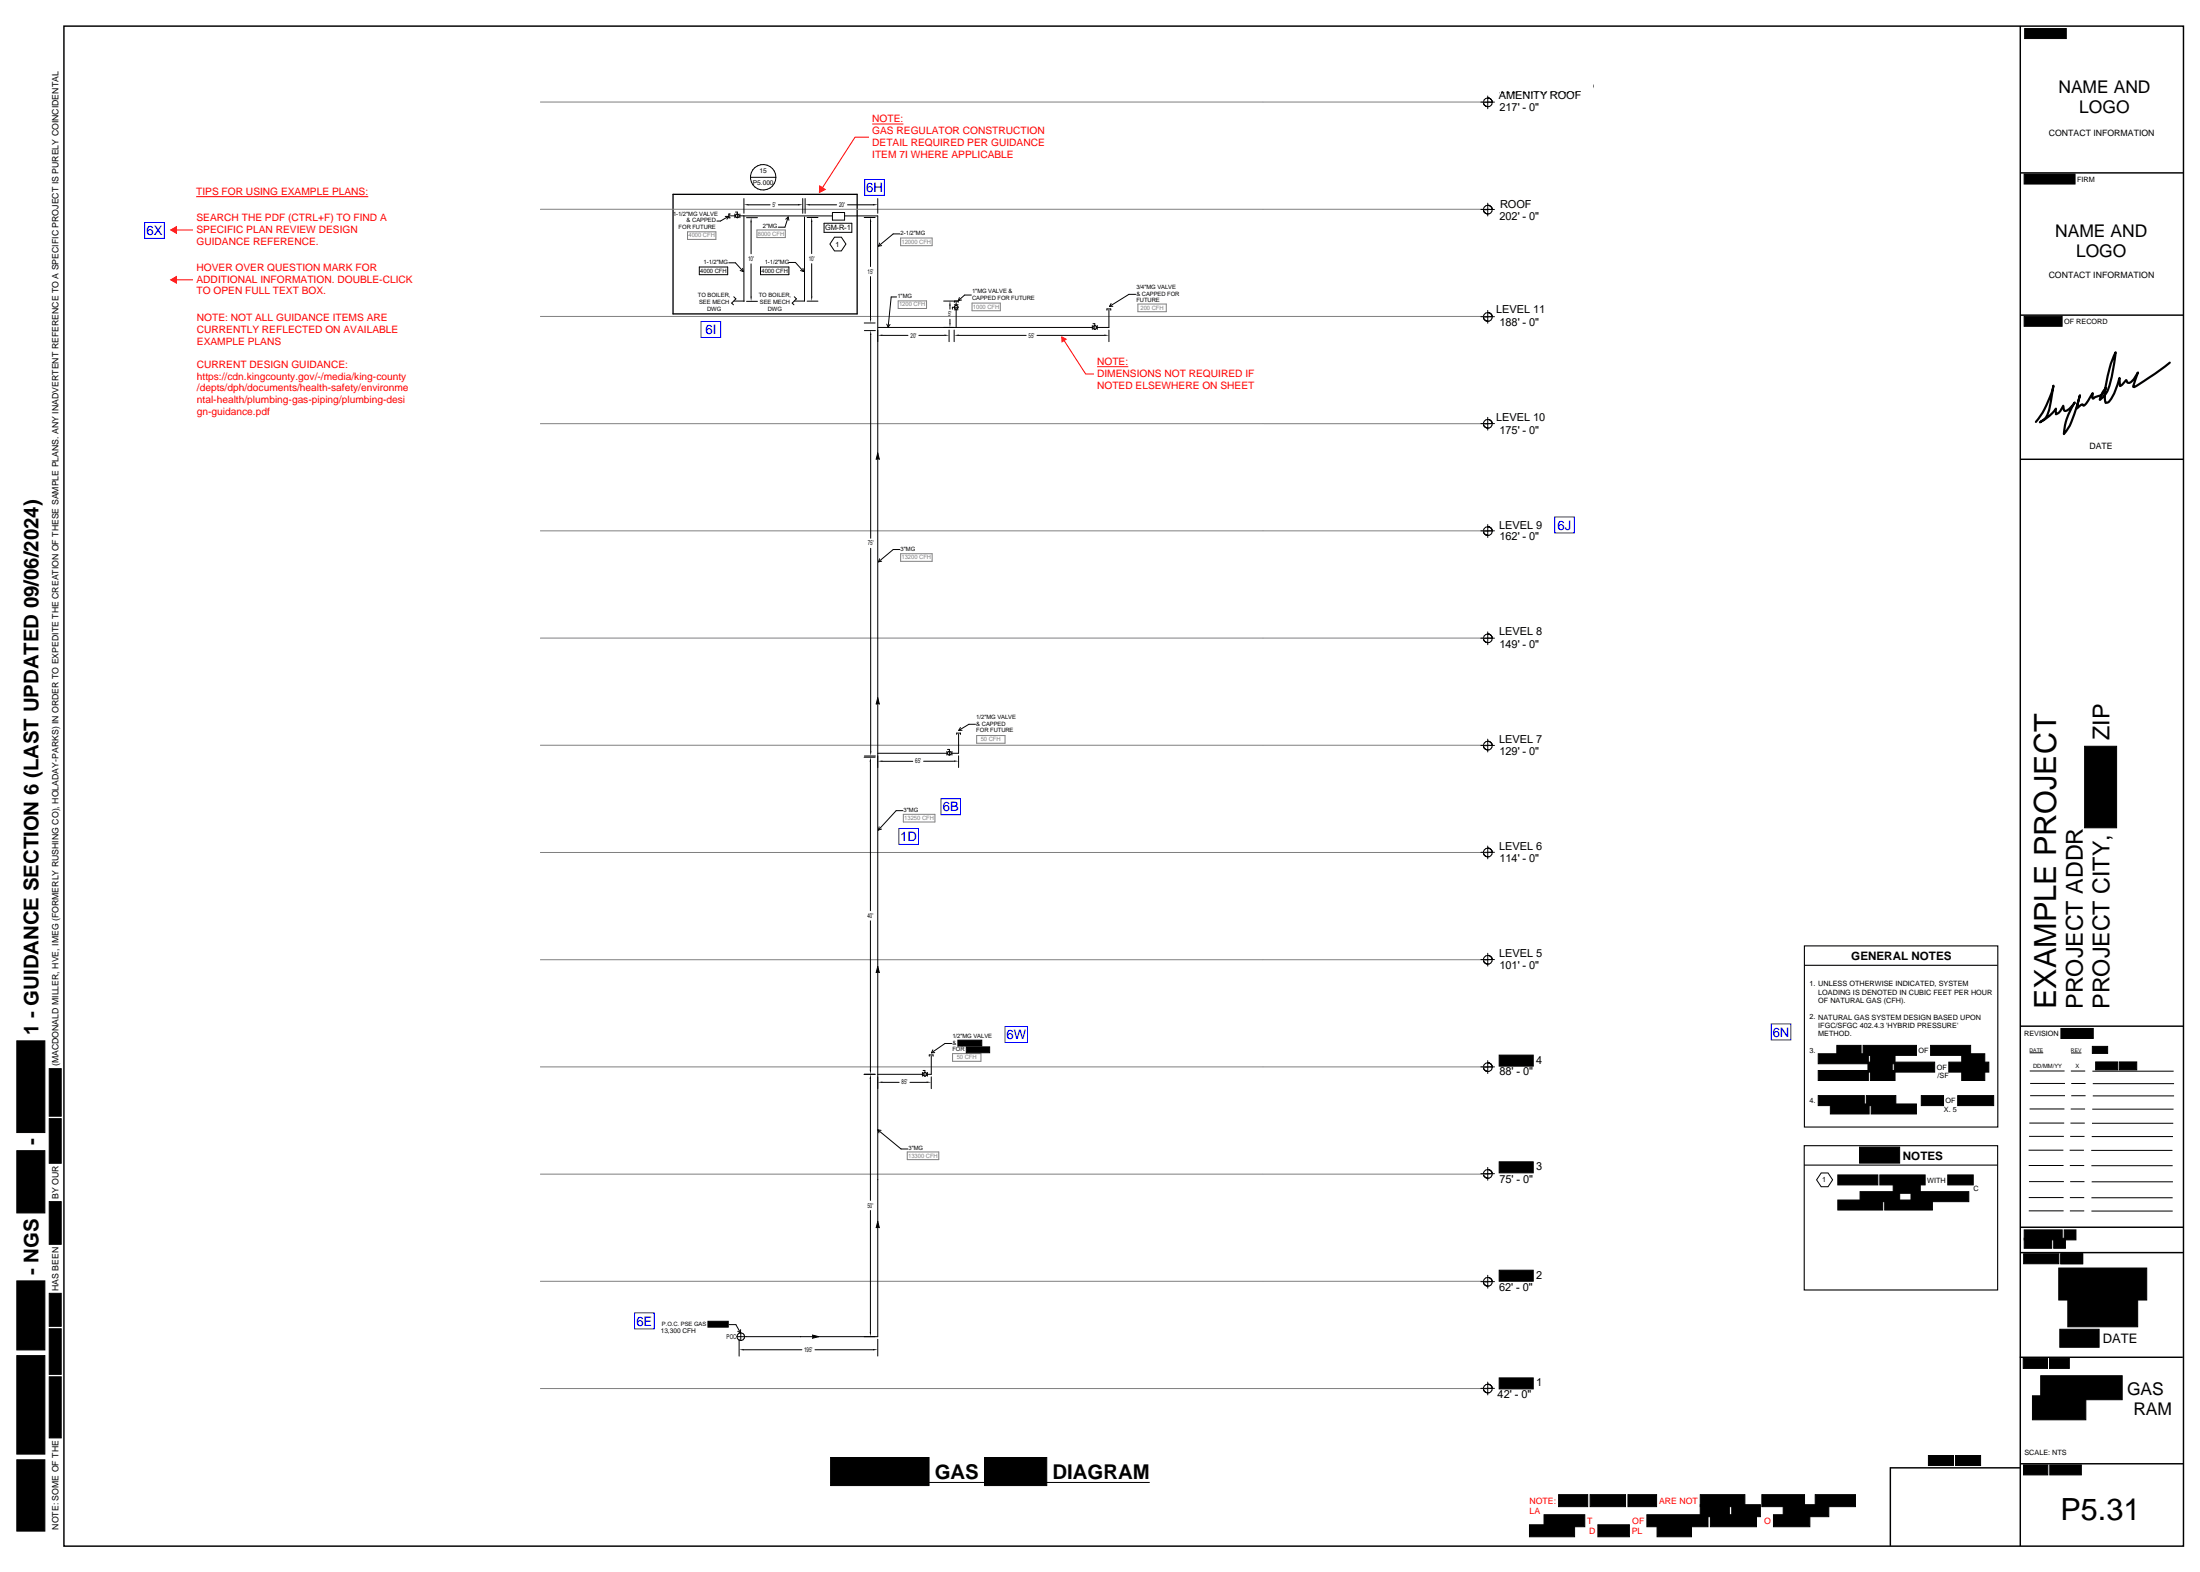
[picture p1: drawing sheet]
<svg xmlns="http://www.w3.org/2000/svg" width="1067mm" height="762mm" viewBox="0 0 1067 762" stroke-linecap="round" stroke-linejoin="round" font-family="sans-serif">
<g fill="#000">
<path d="M361 99h2v1h-2zM387 99h2v1h-2zM390 99h3v1h-3zM423 99h3v1h-3zM364 106h1v2h-1zM393 105h1v3h-1zM422 105v3zM364 144h1v2h-1zM393 144h1v2h-1zM422 154v3zM460 146h1v2h-1zM460 156h1v3h-1z"/>
<path d="M422 160h1v3h-1zM426 162h2v1h-2zM458 162h2v1h-2zM463 162h2v1h-2zM535 162h3v1h-3zM425 220h1v3h-1zM425 338h1v3h-1zM422 367v2zM422 364h1v2h-1zM426 369h2h-2zM463 369h2h-2zM425 468h1v3h-1z"/>
<path d="M422 521v2zM422 518v3zM426 524h2v1h-2zM449 524h3v1h-3zM425 592h1v3h-1zM358 654h3v1h-3zM394 647h3v2h-3zM422 646v2zM423 654h3v1h-3z"/>
</g>
<g fill="none" stroke="#000" stroke-width=".48">
<path d="M718 49h7M719 50h.1M719 50l1 1M720 51l2 1M720 51l1 1M721 52h.1M721 52h1M721 48h1M721 47v6M722 48h.1M722 48a2.1 2.1 0 0 0-3 2M722 48h1l1 2"/>
<path d="M722 48h1M723 48h.1M723 48l1 2M724 50l-1 1-1 1M724 50h-5M727 45h1M728 45h1M731 45h1M733 45h1M735 45h1M739 45h1M741 45h1"/>
<path d="M743 45h.1M745 45h.1M747 45h1M749 45h1M752 45h1M754 45h1M756 45h1M758 45h1M760 45h1M763 45h.1M764 45h1M361 96v7"/>
<path d="M363 99h10M364 86h12M377 99h10M389 96v7M390 96v7M393 99h13M411 99h12M426 96v7M721 100h1M721 99a2.2 2.2 0 0 0-2 3M721 98v7M722 100h.1"/>
<path d="M722 100h1M723 100h.1M353 105l-4 2h-1M353 105h-1M353 105l-1 1M354 104h-1v2h1M354 105h2M356 104v2M357 103h1v3M359 105h45M359 104v2M361 105v41h-5"/>
<path d="M362 106h5M364 108v15M382 105l-1 5h-4M382 105l-1 1M382 105l1 2M390 105v41h-5M391 105h6M394 108v15M400 108h13v5h-13zM404 103h6v4h-6zM410 105h16v543h-69M419 105h5"/>
<path d="M422 108v21M427 118l-1 1M428 119h-2M436 113h-3l-7 6M718 102h7M719 102h.1M719 102l1 1M720 103h.1M720 103l2 1M720 103l1 1M721 104h.1M721 104h1"/>
<path d="M723 100v1M723 101l1 1M724 102l-1 1-1 1M339 129h14v4h-14zM353 127h4l3 5M359 131l1 1M360 130v2M364 128v16M369 129h14v4h-14zM382 127h4l4 5M388 131l2 1M389 130l1 2"/>
<path d="M394 128v16M422 134v20M356 144l1 1-2 2 1 1M362 146h5M385 144l1 1-2 2 1 1M391 146h6M419 157h5M426 159h104M430 157l1 2M432 157l-1 2M435 144h-3l-1 15M458 146h4"/>
<path d="M460 160v6M461 155v1M461 148v2M463 160v6M463 150h2M463 148h2M463 147v-1h2v1M464 150v9M464 147v1M465 149h-3v1M465 144v2M466 145l-1 1"/>
<path d="M471 143h-3l-3 3M530 158v2M530 157h1v3M532 158v2M537 150h2M538 150v9h-6M538 160v6M539 147l-1 2M540 148l-2 1M551 143h-4l-9 6M718 154h7M719 154l2 2"/>
<path d="M721 156h.1M721 156h1M721 152h1M721 150v7M722 152h.1M722 152a2.1 2.1 0 0 0-3 2 2.1 2.1 0 0 0 3 2M722 152l1 1M722 152h1M723 152v1M723 153l1 1M724 154l-2 2M419 160h5"/>
<path d="M422 163v98M428 163h12M446 163h12M465 163h33M503 163h32M426 220v3h-1zM718 205h7M719 206h.1M719 206l1 1M720 207h.1M720 207h2M720 207h1"/>
<path d="M721 207h.1M721 207h1M721 203h1M721 203a2.2 2.2 0 0 0-2 3M721 202v7M722 203h.1M722 203l1 2M722 203l1 1M723 204v1M723 205h1M724 205l-2 2M718 257h7"/>
<path d="M719 258l1 1M720 259h2M720 259h.1M720 259h1M721 259h.1M721 259h1M721 255h1M721 254v7M721 257h3M722 255h.1M722 255a2.1 2.1 0 0 0-2 1 2.1 2.1 0 0 0 0 3M722 255l1 2"/>
<path d="M722 255l1 1M723 256v1M723 257h1M724 257l-1 2h-1M422 266v98M427 271l-1 1M428 272h-2M436 266h-3l-7 6M718 309h7M719 310h.1M719 310l1 1M720 311h.1"/>
<path d="M720 311h2M720 311h1M721 311h.1M721 311h1M721 307h1M721 306v7M722 307h.1M722 307l1 1M722 307a2.2 2.2 0 0 0-3 3M722 308l1 1M723 308h.1M723 308v1"/>
<path d="M723 309h1M724 309l-2 2M426 338v3h-1zM464 356v-1h2v1M465 356v9h-3M466 353l-1 1M467 354h-2M473 351h-3l-5 3M721 359h1M721 358v7M722 359h.1M722 359a2.1 2.1 0 0 0-3 3"/>
<path d="M722 359l1 2M722 359v1M722 360h.1M722 360h1M723 360v1M419 367h5M419 366h5M422 369v72M426 365h33M428 369h15M448 369h15M459 364v2"/>
<path d="M459 363h1v3M462 364v2M465 366v6M718 361h7M719 362h.1M719 362l1 1M720 363h.1M720 363h2M720 363h1M721 363h.1M721 363h1M723 361h1"/>
<path d="M724 361l-2 2M438 393h-3l-9 9M426 401v1M427 402h-1M718 413h7M719 413v1M719 414l1 1M720 415h.1M720 415h2M720 415h1M721 415h.1M721 415h1"/>
<path d="M721 411h1M721 410v6M722 411h.1M722 411a2.2 2.2 0 0 0-3 3M722 411l1 1M723 412h.1M723 412l1 1M724 413l-2 2M422 446v72M426 468v3h-1zM718 465h7M719 465l1 2"/>
<path d="M720 467h2M720 467h1M721 467h.1M721 467h1M721 463h1M721 462v6M722 463h.1M722 463a2.1 2.1 0 0 0-2 1 2.1 2.1 0 0 0 0 3M722 463l1 1M723 464h.1M723 464l1 1M724 465l-2 2"/>
<path d="M447 520v2M448 519v3M450 520v2M451 512v-1h1v1M452 512v9h-2M452 509v1M453 510h-1M461 506h-3l-6 4M718 517h7M719 517h2M719 517v1M719 518l1 1"/>
<path d="M720 519h1M721 519h.1M721 519h1M721 515h1M721 514v6M721 517h3M722 515h.1M722 515a2.1 2.1 0 0 0-3 3M722 519h-1M722 515l1 1M723 516h.1M723 516l1 1"/>
<path d="M724 517l-2 2M419 521h5M422 523v59M426 521h21M428 525h8M441 525h8M452 522v6M426 548l11 9h3M426 548v1M426 548h1M718 569h7M719 569h.1"/>
<path d="M719 569l1 1M720 570v1M720 571h2M720 571h1M721 571h.1M721 571h1M721 567h1M721 566v6M722 567h.1M722 567a2.1 2.1 0 0 0-3 2M722 567l1 1M723 568h.1"/>
<path d="M723 568l1 1M724 569l-2 2M422 587v59M426 592v3h-1zM721 619h1M721 618v6M722 619h.1M722 619a2.1 2.1 0 0 0-2 1 2.1 2.1 0 0 0 0 3M722 619l1 1M723 620h.1M718 621h7M720 623h.1"/>
<path d="M720 623h1M721 623h.1M721 623h1M721 621h3M721 621h-2l1 2M722 623h-1M723 620a2.1 2.1 0 0 1-1 3M723 620l1 1M724 621h.1M354 642h3l2 4M358 645l1 1M358 649v8"/>
<path d="M359 644v2M359 646v4M361 654h28M394 647l3 1-3 1zM395 654h28M426 649v8M718 673h7M719 674h1M720 674l1 1M720 674l2 1M721 675h.1M721 671h1"/>
<path d="M721 670v6M721 673h-2v1M722 671h.1M722 671l1 1M722 671a2.1 2.1 0 0 0-3 3M722 675h-1M723 672h.1M723 672a2.2 2.2 0 0 1-1 3M723 672l1 1M724 673h.1"/>
<circle cx="370" cy="86" r="6"/>
<circle cx="358" cy="105" r=".9"/>
<circle cx="464" cy="149" r=".9"/>
<circle cx="531" cy="159" r=".9"/>
<circle cx="460" cy="365" r=".9"/>
<circle cx="449" cy="521" r=".9"/>
<circle cx="359" cy="648" r="1.9"/>
</g>
<path d="M326 94h90v58h-90z" fill="none" stroke="#000" stroke-width=".63"/>
<g fill="none" stroke="#7f7f7f" stroke-width=".48">
<path d="M262 49h460M262 101h460M333 112h14v4h-14zM367 111h14v4h-14zM437 115h15v4h-15zM262 153h460M436 146h13v4h-13zM471 147h14v4h-14zM552 151v-4h14v4M552 151h14M262 205h460M262 257h460"/>
<path d="M437 268h15v4h-15zM262 309h460M474 357h13v3h-13zM262 361h460M438 395h15v3h-15zM262 413h460M262 465h460M262 517h460M462 511h14v3h-14zM440 558h15v4h-15zM262 569h460M262 621h460"/>
<path d="M262 673h460"/>
</g>
<path d="M727 39h46v5h-46z" fill-rule="evenodd" fill="#fff"/>
<path d="M727 44h46" fill="none" stroke="#fff" stroke-width=".48"/>
<path d="M727 44h1v1h-1z" fill-rule="evenodd" fill="#fff"/>
<path d="M727 44h1v1h-1" fill="none" stroke="#fff" stroke-width=".48"/>
<path d="M767 42v3h6v-3z" fill-rule="evenodd" fill="#fff"/>
<path d="M767 45h1M773 42h-6v3" fill="none" stroke="#fff" stroke-width=".48"/>
<path d="M875 459h94v87h-94zM875 468h94M875 555h94v70h-94zM875 565h94" fill="none" stroke="#000" stroke-width=".53"/>
<path d="M883 569h3l3 3-3 3h-3l-2-3z" fill="none" stroke="#000" stroke-width=".48"/>
<path d="M859 496h9v8h-9z" fill="none" stroke="#00f" stroke-width=".48"/>
<path d="M403 719h155" fill="none" stroke="#000" stroke-width=".49"/>
<path d="M515 163l11 18h5" fill="none" stroke="#f00" stroke-width=".48"/>
<path d="M515 163l2 1-2 2z" fill="#f00" stroke="#f00" stroke-width=".48"/>
<path d="M531 172h79v19h-79z" fill="#fff"/>
<path d="M422 66h-7l-18 27M532 178h15" fill="none" stroke="#f00" stroke-width=".48"/>
<path d="M419 87h10v8h-10zM340 156h9v8h-9zM754 251h9v7h-9zM456 387h10v8h-10zM487 498h11v7h-11zM308 636h9v8h-9z" fill="none" stroke="#00f" stroke-width=".48"/>
<path d="M405 115h3l2 3-2 4h-3l-3-4z" fill="none" stroke="#000" stroke-width=".48"/>
<path d="M397 90l3 2-3 1z" fill="#f00" stroke="#f00" stroke-width=".48"/>
<path d="M422 54h86v25h-86z" fill="#fff"/>
<path d="M423 60h15M95 95h84M83 136h11" fill="none" stroke="#f00" stroke-width=".48"/>
<path d="M70 108h10v8h-10zM436 402h9v7h-9z" fill="none" stroke="#00f" stroke-width=".48"/>
<path d="M83 136l3-2v3z" fill="#f00" stroke="#f00" stroke-width=".48"/>
<path d="M94 126h108v19h-108z" fill="#fff"/>
<path d="M83 111h11" fill="none" stroke="#f00" stroke-width=".48"/>
<path d="M83 111l3-1v3z" fill="#f00" stroke="#f00" stroke-width=".48"/>
<g fill="#fff">
<path d="M94 102h108v19h-108z"/>
<path d="M94 150h106v56h-106z"/>
</g>
<path d="M31 13h1028v736h-1028zM980 13v736M980 84h79M980 153h79M980 223h79M980 497h79M980 595h79M980 607h79M979 658h79M917 711v38M917 712h63M980 710h79" fill="none" stroke="#000" stroke-width=".71" stroke-linecap="butt"/>
<g fill="none" stroke="#000" stroke-width=".48">
<path d="M984 510h7M984 519h17M1004 519h7M1004 510h5M1015 510h7M1015 519h39M984 538h17M984 525h17M984 531h17M1004 538h7M1004 525h7M1004 531h7"/>
<path d="M1015 538h39M1015 525h39M1015 531h39M984 558h17M984 551h17M984 544h17M1004 558h7M1004 551h7M1004 544h7M1014 558h39M1014 551h40M1014 544h40"/>
<path d="M984 565h17M984 573h17M1004 565h7M1004 573h7M1014 565h40M1014 573h40M984 580h17M984 587h17M1004 581h7M1004 587h7M1014 581h40M1014 587h40"/>
</g>
<path d="M1052 176l-17 12-1-1 3-6-2 2a3 3 0 0 1-3 2l-1-1-3 3v-4a27 27 0 0 1-6 12h-1a49 49 0 0 1 5-24v1a52 52 0 0 1-5 20l-3 2 1-3 2-3a6 6 0 0 1-5 5h-1v-2l-2 2a3 3 0 0 1-3 3h-1l-2 2 2-6-2 5a38 38 0 0 1-6 13 30 30 0 0 1 5-15l-1 2a4 4 0 0 1-4 2l-1-2-1 3-2 1v-3l-3 3-5 4 1-1a10 10 0 0 0 4-9l2-8-2 5a39 39 0 0 1-7 13" fill="none" stroke="#000" stroke-width="1.1"/>
<g fill="#000" stroke="#000" stroke-width=".48">
<path d="M982 14h20v5h-20zM982 84h24v5h-24zM982 153h18v5h-18zM1011 362h15v39h-15zM464 504h12v3h-12zM469 507h11v3h-11zM727 511h16v6h-16zM882 511h24v5h-24zM891 507h11v5h-11zM903 507h26v5h-26zM906 515h12v5h-12zM907 511h12v5h-12z"/>
<path d="M919 515h19v5h-19zM936 507h20v5h-20zM945 515h19v5h-19zM951 511h11v5h-11zM999 499h16v4h-16zM1015 507h7v4h-7zM1016 515h11v4h-11zM1028 515h8v4h-8zM882 519h24v5h-24zM882 531h22v5h-22zM888 535h18v5h-18zM905 531h14v5h-14z"/>
<path d="M907 519h12v5h-12zM907 535h22v5h-22zM932 531h10v5h-10zM949 531h18v5h-18zM951 519h11v5h-11zM8 505h14v44h-14zM24 518h6v23h-6zM24 542h6v22h-6zM727 563h16v6h-16zM891 570h20v4h-20zM902 556h19v8h-19zM912 570h22v4h-22z"/>
<path d="M918 574h13v4h-13zM944 570h13v4h-13zM8 558h14v30h-14zM891 582h22v5h-22zM902 578h19v4h-19zM914 582h23v5h-23zM927 578h28v4h-28zM24 582h6v21h-6zM981 608h17v5h-17zM982 596h18v5h-18zM982 600h13v5h-13zM996 600h6v5h-6z"/>
<path d="M999 608h11v5h-11zM1001 596h6v5h-6zM727 616h16v5h-16zM998 615h43v15h-43zM8 621h14v33h-14zM24 627h6v16h-6zM343 640h10v3h-10zM999 644h19v9h-19zM1003 628h34v15h-34zM24 644h6v22h-6zM727 668h16v5h-16zM981 658h12v5h-12z"/>
<path d="M990 667h39v11h-39zM994 658h9v5h-9zM24 667h6v30h-6zM986 677h25v11h-25zM8 657h14v48h-14zM935 706h12v4h-12zM948 706h12v4h-12zM981 710h12v5h-12zM994 710h15v5h-15zM403 706h47v14h-47zM477 706h31v14h-31zM756 725h14v5h-14z"/>
<path d="M771 725h17v5h-17zM789 725h14v5h-14zM824 729h15v6h-15zM824 725h22v5h-22zM840 729h14v6h-14zM854 725h21v5h-21zM865 729h22v6h-22zM880 725h20v5h-20zM8 708h14v34h-14zM742 739h22v6h-22zM749 734h19v6h-19zM775 739h15v6h-15z"/>
<path d="M799 734h29v6h-29zM804 739h16v6h-16zM829 734h23v6h-23zM860 734h18v6h-18z"/>
</g>
<g font-size="14.8">
<text x="997" y="489" transform="rotate(-90 997 489)">EXAMPLE PROJECT</text>
<text x="999" y="737">P5.31</text>
</g>
<g font-size="11.3">
<text x="1023" y="359" transform="rotate(-90 1023 359)">ZIP</text>
<text x="1010" y="489" transform="rotate(-90 1010 489)">PROJECT ADDR</text>
<text x="1023" y="489" transform="rotate(-90 1023 489)">PROJECT CITY,</text>
</g>
<g font-size="9.9">
<text x="19" y="502" transform="rotate(-90 19 502)">1 - GUIDANCE SECTION 6 (LAST UPDATED 09/06/2024)</text>
<text x="19" y="555" transform="rotate(-90 19 555)">-</text>
<text x="19" y="618" transform="rotate(-90 19 618)">- NGS</text>
<text x="453" y="717">GAS</text>
<text x="510" y="717">DIAGRAM</text>
</g>
<g font-size="8.5">
<text x="998" y="45">NAME AND</text>
<text x="1008" y="55">LOGO</text>
<text x="997" y="115">NAME AND</text>
<text x="1007" y="124">LOGO</text>
<text x="1031" y="676">GAS</text>
<text x="1034" y="686">RAM</text>
</g>
<g font-size="6.3" fill="#00f">
<text x="420" y="93">6H</text>
<text x="71" y="114">6X</text>
<text x="342" y="162">6I</text>
<text x="755" y="257">6J</text>
<text x="457" y="393">6B</text>
<text x="437" y="408">1D</text>
<text x="488" y="504">6W</text>
<text x="860" y="502">6N</text>
<text x="309" y="643">6E</text>
</g>
<text font-size="6.3" x="1020" y="651">DATE</text>
<g font-size="5.6">
<text x="898" y="465">GENERAL NOTES</text>
<text x="923" y="562">NOTES</text>
</g>
<g font-size="5.3">
<text x="727" y="48">AMENITY ROOF</text>
<text x="727" y="54">217' - 0&quot;</text>
<text x="727" y="101">ROOF</text>
<text x="727" y="107">202' - 0&quot;</text>
<text x="725" y="152">LEVEL 11</text>
<text x="727" y="158">188' - 0&quot;</text>
<text x="725" y="204">LEVEL 10</text>
<text x="727" y="210">175' - 0&quot;</text>
<text x="727" y="256">LEVEL 9</text>
<text x="727" y="262">162' - 0&quot;</text>
<text x="727" y="308">LEVEL 8</text>
<text x="727" y="314">149' - 0&quot;</text>
<text x="727" y="360">LEVEL 7</text>
<text x="727" y="366">129' - 0&quot;</text>
<text x="727" y="412">LEVEL 6</text>
<text x="727" y="418">114' - 0&quot;</text>
<text x="727" y="464">LEVEL 5</text>
<text x="727" y="470">101' - 0&quot;</text>
<text x="745" y="516">4</text>
<text x="727" y="521">88' - 0&quot;</text>
<text x="745" y="567">3</text>
<text x="727" y="573">75' - 0&quot;</text>
<text x="745" y="620">2</text>
<text x="727" y="626">62' - 0&quot;</text>
<text x="726" y="678">42' - 0&quot;</text>
<text x="745" y="672">1</text>
</g>
<g font-size="4.9" fill="#f00">
<text x="423" y="59">NOTE:</text>
<text x="423" y="65">GAS REGULATOR CONSTRUCTION</text>
<text x="423" y="71">DETAIL REQUIRED PER GUIDANCE</text>
<text x="423" y="76">ITEM 7I WHERE APPLICABLE</text>
<text x="95" y="95">TIPS FOR USING EXAMPLE PLANS:</text>
<text x="95" y="107">SEARCH THE PDF (CTRL+F) TO FIND A</text>
<text x="95" y="113">SPECIFIC PLAN REVIEW DESIGN</text>
<text x="95" y="119">GUIDANCE REFERENCE.</text>
<text x="95" y="131">HOVER OVER QUESTION MARK FOR</text>
<text x="95" y="137">ADDITIONAL INFORMATION. DOUBLE-CLICK</text>
<text x="95" y="143">TO OPEN FULL TEXT BOX.</text>
<text x="95" y="156">NOTE: NOT ALL GUIDANCE ITEMS ARE</text>
<text x="95" y="161">CURRENTLY REFLECTED ON AVAILABLE</text>
<text x="95" y="167">EXAMPLE PLANS</text>
<text x="95" y="178">CURRENT DESIGN GUIDANCE:</text>
<text x="532" y="177">NOTE:</text>
<text x="95" y="184">https://cdn.kingcounty.gov/-/media/king-county</text>
<text x="532" y="183">DIMENSIONS NOT REQUIRED IF</text>
<text x="95" y="190">/depts/dph/documents/health-safety/environme</text>
<text x="532" y="188">NOTED ELSEWHERE ON SHEET</text>
<text x="95" y="195">ntal-health/plumbing-gas-piping/plumbing-desi</text>
<text x="95" y="201">gn-guidance.pdf</text>
</g>
<g font-size="4.2">
<text x="993" y="66">CONTACT INFORMATION</text>
<text x="993" y="135">CONTACT INFORMATION</text>
<text x="1013" y="218">DATE</text>
<text x="28" y="517" transform="rotate(-90 28 517)">(MACDONALD MILLER, HVE, IMEG (FORMERLY RUSHING CO), HOLADAY-PARKS) IN ORDER TO EXPEDITE THE CREATION OF THESE SAMPLE PLANS. ANY INADVERTENT REFERENCE TO A SPECIFIC PROJECT IS PURELY COINCIDENTAL</text>
<text x="28" y="581" transform="rotate(-90 28 581)">BY OUR</text>
<text x="28" y="626" transform="rotate(-90 28 626)">HAS BEEN</text>
<text x="28" y="741" transform="rotate(-90 28 741)">NOTE: SOME OF THE</text>
</g>
<g font-size="4.2" fill="#f00">
<text x="742" y="729">NOTE:</text>
<text x="804" y="729">ARE NOT</text>
<text x="742" y="734">LA</text>
<text x="770" y="739">T</text>
<text x="771" y="744">D</text>
<text x="791" y="744">PL</text>
<text x="792" y="739">OF</text>
<text x="856" y="739">O</text>
</g>
<text font-size="3.6" x="400" y="112">GM-R-1</text>
<g font-size="3.5">
<text x="1007" y="88">FIRM</text>
<text x="405" y="120">1</text>
<text x="1001" y="157">OF RECORD</text>
<text x="877" y="478">1. UNLESS OTHERWISE INDICATED, SYSTEM</text>
<text x="882" y="482">LOADING IS DENOTED IN CUBIC FEET PER HOUR</text>
<text x="882" y="486">OF NATURAL GAS (CFH).</text>
<text x="877" y="494">2. NATURAL GAS SYSTEM DESIGN BASED UPON</text>
<text x="882" y="498">IFGC/SFGC 402.4.3 'HYBRID PRESSURE'</text>
<text x="882" y="502">METHOD.</text>
<text x="982" y="502">REVISION</text>
<text x="877" y="510">3.</text>
<text x="930" y="511">OF</text>
<text x="939" y="519">OF</text>
<text x="940" y="523">/SF</text>
<text x="877" y="535">4.</text>
<text x="943" y="539">X. 5</text>
<text x="943" y="535">OF</text>
<text x="884" y="573">1</text>
<text x="934" y="573">WITH</text>
<text x="957" y="577">C</text>
<text x="982" y="705">SCALE: NTS</text>
</g>
<g font-size="3.2">
<text x="365" y="90">P5.000</text>
<text x="368" y="84">15</text>
<text x="375" y="100">5'</text>
<text x="407" y="100">20'</text>
<text x="363" y="126">10'</text>
<text x="392" y="126">10'</text>
<text x="421" y="133">15'</text>
<text x="460" y="153">5'</text>
<text x="442" y="164">20'</text>
<text x="499" y="164">55'</text>
<text x="421" y="264">75'</text>
<text x="444" y="370">65'</text>
<text x="421" y="445">40'</text>
<text x="437" y="526">85'</text>
<text x="421" y="585">50'</text>
<text x="320" y="646">13,300 CFH</text>
<text x="352" y="649">POC</text>
<text x="390" y="655">195'</text>
</g>
<text font-size="3" x="728" y="43">lease see document cover sheet for usage, terms</text>
<g font-size="2.8">
<text x="326" y="104">1-1/2&quot;MG VALVE</text>
<text x="333" y="108">&amp; CAPPED</text>
<text x="329" y="111">FOR FUTURE</text>
<text x="370" y="111">2&quot;MG</text>
<text x="437" y="114">2-1/2&quot;MG</text>
<text x="341" y="128">1-1/2&quot;MG</text>
<text x="371" y="128">1-1/2&quot;MG</text>
<text x="340" y="132">4000 CFH</text>
<text x="369" y="132">4000 CFH</text>
<text x="471" y="142">1&quot;MG VALVE &amp;</text>
<text x="551" y="140">3/4&quot;MG VALVE</text>
<text x="551" y="143">&amp; CAPPED FOR</text>
<text x="338" y="144">TO BOILER,</text>
<text x="339" y="147">SEE MECH</text>
<text x="368" y="144">TO BOILER,</text>
<text x="368" y="147">SEE MECH</text>
<text x="435" y="145">1&quot;MG</text>
<text x="471" y="145">CAPPED FOR FUTURE</text>
<text x="551" y="147">FUTURE</text>
<text x="343" y="151">DWG</text>
<text x="372" y="151">DWG</text>
<text x="437" y="267">3&quot;MG</text>
<text x="473" y="348">1/2&quot;MG VALVE</text>
<text x="473" y="352">&amp; CAPPED</text>
<text x="473" y="355">FOR FUTURE</text>
<text x="438" y="394">3&quot;MG</text>
<text x="462" y="503">1/2&quot;MG VALVE</text>
<text x="462" y="506">&amp;</text>
<text x="462" y="510">FOR</text>
<text x="986" y="518">DD/MM/YY</text>
<text x="1007" y="518">X</text>
<text x="441" y="558">3&quot;MG</text>
<text x="321" y="643">P.O.C. PSE GAS</text>
</g>
<g font-size="2.8" fill="#7f7f7f">
<text x="334" y="115">4000 CFH</text>
<text x="367" y="114">8000 CFH</text>
<text x="437" y="118">12000 CFH</text>
<text x="436" y="149">1200 CFH</text>
<text x="472" y="150">1000 CFH</text>
<text x="553" y="150">200 CFH</text>
<text x="437" y="271">13200 CFH</text>
<text x="476" y="359">50 CFH</text>
<text x="438" y="397">13250 CFH</text>
<text x="464" y="513">50 CFH</text>
<text x="440" y="561">13300 CFH</text>
</g>
<g font-size="2.5">
<text x="984" y="510">DATE</text>
<text x="1004" y="510">REV</text>
</g>
</svg>
